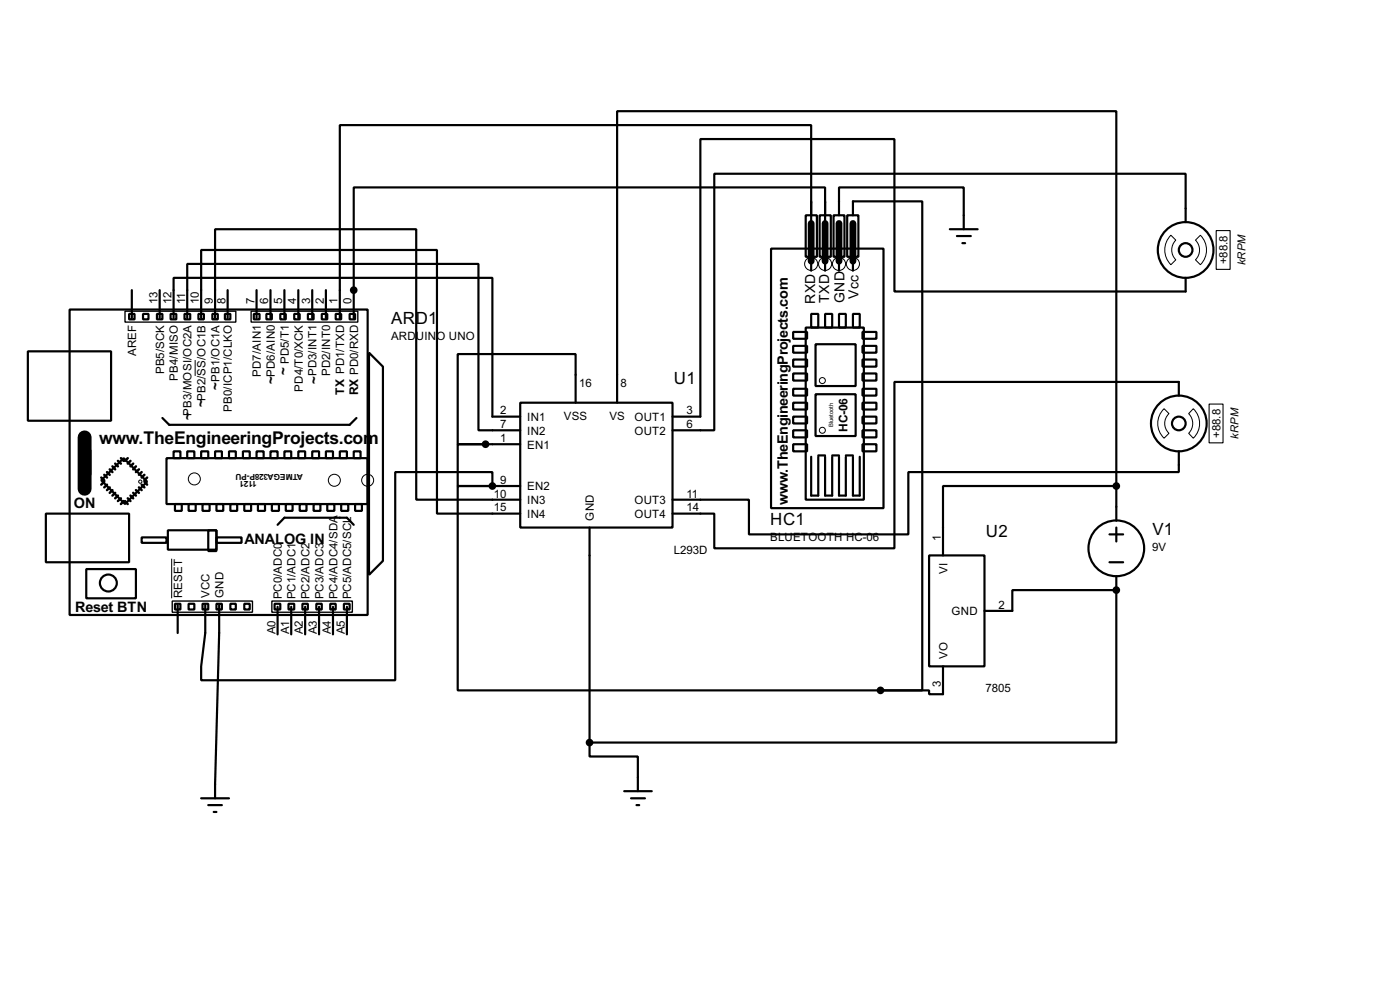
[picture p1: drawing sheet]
<svg xmlns="http://www.w3.org/2000/svg" width="256mm" height="180mm" viewBox="0 0 256 180" stroke-linecap="round" stroke-linejoin="round" font-family="sans-serif">
<g fill="none" stroke="#000" stroke-width=".4">
<path d="M147.6 39.4h2.1v7.6h-2.1zM148.6 37.1v-14.2h-86.3v35.3M148.6 36.9v5.3M150.2 39.4h2v7.6h-2zM151.2 37.1v-2.8h-86.4v23.9M151.2 36.9v5.3M152.7 39.4h2v7.6h-2zM153.7 39.4v-5.1h22.9v7.7M155.2 39.4h2.1v7.6h-2.1zM156.3 39.4v-2.5h12.7v89.5h-7.7M12.8 56.7h54.6v55.9h-54.6zM23.7 57.5h1v1h-1z"/>
<path d="M24.2 53.1v5.1M26.2 57.5h1v1h-1zM28.8 57.5h1v1h-1zM29.3 53.1v5.1M31.3 57.5h1v1h-1zM31.8 58.2v-7.3h58.4v25.4h5.1M33.8 57.5h1.1v1h-1.1zM34.3 58.2v-9.9h53.4v30.5h7.6M36.4 57.5h1v1h-1zM36.9 58.2v-12.4h43.2v48.2h15.2M38.9 57.5h1v1h-1zM39.4 58.2v-16.2h36.9v49.5h19"/>
<path d="M41.2 57.5h1v1h-1zM41.7 53.1v5.1M46.5 57.5h1.1v1h-1.1zM47 53.1v5.1M48.8 57.5h1v1h-1zM49.6 53.1v5.1M51.4 57.5h1v1h-1zM52.1 53.1v5.1M53.9 57.5h1v1h-1zM54.7 53.1v5.1M56.4 57.5h1.1v1h-1.1zM57.2 53.1v5.1"/>
<path d="M59 57.5h1v1h-1zM59.7 53.1v5.1M61.5 57.5h1v1h-1zM64.1 57.5h1v1h-1zM141.3 45.5h20.6v47.5h-20.6zM147.6 60h10.7v31.5h-10.7zM148.6 57.5h1.3v2.5h-1.3zM148.6 47v2.6M151.2 57.5h1.3v2.5h-1.3zM151.2 47v2.6M153.7 57.5h1.3v2.5h-1.3zM153.7 47v2.6"/>
<path d="M156.3 57.5h1.2v2.5h-1.2zM156.3 47v2.6M174 42h5.1M175.3 43.2h2.6M176.3 44.5h.5M217.2 40.7v-8.9h-86.3v47h-7.7M217.2 50.9v2.5h-53.3v-27.9h-35.6v50.8h-5.1M5.1 64.3h15.3v12.7h-15.3zM29.8 76.5l1.2 1.3h33.1l1.2-1.3M67.6 64.6l2.6 2.5v35.6l-2.6 2.5zM95.3 73.7h27.9v22.9h-27.9zM105.5 73.7v-8.9h-21.6v16.5h5.1"/>
<path d="M113.1 73.7v-53.3h91.4v68.6M145.3 78.8h2.6v1.3h-2.6zM145.3 76.3h2.6v1.2h-2.6zM145.3 73.7h2.6v1.3h-2.6zM145.3 71.2h2.6v1.2h-2.6zM145.3 68.4h2.6v1.3h-2.6zM145.3 65.8h2.6v1.3h-2.6zM145.3 63.3h2.6v1.3h-2.6zM145.3 60.8h2.6v1.2h-2.6zM149.4 72.2h7.4v7.6h-7.4zM149.4 63h7.4v7.7h-7.4zM158 78.8h2.6v1.3h-2.6z"/>
<path d="M158 76.3h2.6v1.2h-2.6zM158 73.7h2.6v1.3h-2.6zM158 71.2h2.6v1.2h-2.6zM158 68.4h2.6v1.3h-2.6zM158 65.8h2.6v1.3h-2.6zM158 63.3h2.6v1.3h-2.6zM158 60.8h2.6v1.2h-2.6zM216 72.4v-2.5h-52.1v30.5h-33v-6.4h-7.7M8.4 94h15.3v8.9h-15.3zM14.5 82.4h2.1v4.5h-2.1zM18.6 87.9l4.1-4 4.3 4.3-4.1 4.1zM26 98.4h4.5v1h-4.5z"/>
<path d="M30.5 83.9h36.9v8.4h-36.9zM30.8 97.1h8.9v3.5h-8.9zM31.8 82.6h1.3v1.3h-1.3zM32.1 92.3h1.2v1.2h-1.2zM34.3 82.6h1.3v1.3h-1.3zM34.6 92.3h1.3v1.2h-1.3zM36.9 82.6h1.3v1.3h-1.3zM37.1 92.3h1.3v1.2h-1.3zM38.2 97.1h1.5v3.8h-1.5zM39.4 82.6h1.3v1.3h-1.3zM39.7 92.3h1.2v1.2h-1.2zM39.7 98.4h4.6v1h-4.6z"/>
<path d="M42 82.6h1.2v1.3h-1.2zM42.2 92.3h1.3v1.2h-1.3zM44.5 82.6h1.3v1.3h-1.3zM44.8 92.3h1.2v1.2h-1.2zM47 82.6h1.3v1.3h-1.3zM47.3 92.3h1.3v1.2h-1.3zM49.6 82.6h1.3v1.3h-1.3zM49.8 92.3h1.3v1.2h-1.3zM50.9 96.1l1.2-1.3h11.5l1.2 1.3M52.1 82.6h1.3v1.3h-1.3zM52.4 92.3h1.2v1.2h-1.2zM54.7 82.6h1.2v1.3h-1.2z"/>
<path d="M54.9 92.3h1.3v1.2h-1.3zM57.2 82.6h1.3v1.3h-1.3zM57.5 92.3h1.2v1.2h-1.2zM59.7 82.6h1.3v1.3h-1.3zM60 92.3h1.3v1.2h-1.3zM62.3 82.6h1.3v1.3h-1.3zM62.5 92.3h1.3v1.2h-1.3zM64.8 82.6h1.3v1.3h-1.3zM65.1 92.3h1.2v1.2h-1.2zM89 81.3h-5.1v7.7h6.3M89 81.3h6.3M90.2 89v-2.6h-17.8v38.1h-35.5v-2.5l.7-6.1v-5.1"/>
<path d="M90.2 89h-6.3v37.4h77.4M90.2 89h5.1M108 96.6v39.3M145.3 81.3h2.6v1.3h-2.6zM148.6 83.6v7.1h1.3v-7.1M149.9 83.4h1.3M151.2 83.6v7.1h1.3v-7.1M152.5 83.4h1.2M153.7 83.6v7.1h1.3v-7.1M155 83.4h1.3M156.3 83.6v7.1h1.2v-7.1M158 81.3h2.6v1.3h-2.6z"/>
<path d="M203.3 97.8h2.5M204.5 89h-31.7v12.7M204.5 89v6.3M204.5 96.6v2.5M216 82.6v3.8h-49.6v11.4h-29.2v-6.3h-14M15.8 104.2h9.1v5.3h-9.1zM32.1 110.5h1v1.1h-1zM32.6 110.8v5.1M34.6 110.5h1v1.1h-1zM37.1 110.5h1.1v1.1h-1.1zM39.7 110.5h1v1.1h-1zM40.2 110.8v5.1l-.8 30.2"/>
<path d="M42.2 110.5h1v1.1h-1zM44.8 110.5h1v1.1h-1zM50.3 110.5h1.1v1.1h-1.1zM50.9 111.1v5M52.9 110.5h1v1.1h-1zM53.4 111.1v5M55.4 110.5h1v1.1h-1zM55.9 111.1v5M58 110.5h1v1.1h-1zM58.5 111.1v5M60.5 110.5h1v1.1h-1zM61 111.1v5"/>
<path d="M63 110.5h1.1v1.1h-1.1zM63.6 111.1v5M170.2 101.7h10.2v20.3h-10.2zM203.3 102.9h2.5M204.5 108v27.9h-96.5M204.5 108h-19v3.8h-5.1M204.5 105.5v2.5M108 135.9v2.6h8.9v6.3M172.8 122v5.1h-2.6v-.7h-8.9M36.9 146.1h5.1M38.2 147.4h2.5M39.2 148.6h.5"/>
<path d="M114.4 144.8h5M115.6 146.1h2.6M116.6 147.4h.5"/>
<circle cx="217.2" cy="45.8" r="5.1"/>
<circle cx="217.2" cy="45.8" r="1.25"/>
<circle cx="215.9" cy="77.5" r="5.1"/>
<circle cx="215.9" cy="77.5" r="1.25"/>
<circle cx="19.8" cy="106.7" r="1.55"/>
<circle cx="204.5" cy="100.4" r="5.1"/>
</g>
<g fill="#000">
<circle cx="64.8" cy="53.1" r=".2"/>
<circle cx="90.2" cy="89" r=".2"/>
<circle cx="204.5" cy="108" r=".2"/>
</g>
<path d="M15.5 80.1v9.4" fill="none" stroke="#000" stroke-width="2.6"/>
<g fill="none" stroke="#000" stroke-width=".45">
<path d="M18.6 87.4l.5 .5M19.1 88.2l-.5 .5M19.1 86.9l.5 .5M19.6 88.7l-.5 .5M19.6 86.4l.5 .5M20.1 89.2l-.5 .5M20.1 85.9l.5 .5M20.6 89.7l-.5 .5M20.6 85.4l.5 .5M21.1 90.2l-.5 .5M21.1 84.9l.5 .5M21.6 90.7l-.5 .5"/>
<path d="M21.6 84.4l.6 .5M22.2 91.2l-.6 .5M22.2 83.9l.5 .5M22.7 91.7l-.5 .6M22.9 91.7l.5 .6M23.4 83.9l-.5 .5M23.4 91.2l.5 .5M23.9 84.4l-.5 .5M23.9 90.7l.5 .5M24.4 84.9l-.5 .5M24.4 90.2l.5 .5M24.9 85.4l-.5 .5"/>
<path d="M24.9 89.7l.6 .5M25.5 85.9l-.6 .5M25.5 89.2l.5 .5M26 86.4l-.5 .5M26 88.7l.5 .5M26.5 86.9l-.5 .5M26.5 88.2l.5 .5M27 87.4l-.5 .5"/>
</g>
<g fill="none" stroke="#000" stroke-width=".18">
<path d="M214.5 43.1l.9 .9a2.54 2.54 0 0 0 0 3.6l-.9 .9a3.8 3.8 0 0 1 0-5.4zM219 44l.9-.9a3.8 3.8 0 0 1 0 5.4l-.9-.9a2.54 2.54 0 0 0 0-3.6zM35.8 65.9v2.9M213.3 74.8l.9 .9a2.45 2.45 0 0 0 0 3.6l-.9 .9a3.7 3.7 0 0 1 0-5.4zM218.6 74.8a3.7 3.7 0 0 1 0 5.4l-.8-.9a2.54 2.54 0 0 0 0-3.6zM31.5 102.3v7.2"/>
<circle cx="148.6" cy="48.3" r="1.2"/>
<circle cx="151.1" cy="48.3" r="1.2"/>
<circle cx="153.7" cy="48.3" r="1.2"/>
<circle cx="156.2" cy="48.3" r="1.2"/>
<circle cx="150.6" cy="69.7" r=".55"/>
<circle cx="150.6" cy="78.8" r=".55"/>
<circle cx="25.7" cy="88.2" r=".3"/>
<circle cx="35.6" cy="87.7" r="1.1"/>
<circle cx="61.2" cy="87.9" r="1.1"/>
<circle cx="67.3" cy="87.9" r="1.1"/>
</g>
<path d="M22.9 57h20.3v2h-20.3zM46 57h19.6v2h-19.6zM31.6 110h14.7v2.1h-14.7zM49.8 110h14.8v2.1h-14.8z" fill="none" stroke="#000" stroke-width=".25"/>
<path d="M148.6 40.9v6.9M151.2 40.9v6.9M153.7 40.9v6.9M156.3 40.9v6.9" fill="none" stroke="#000" stroke-width="1.3"/>
<g fill="#000" stroke="#000" stroke-width=".4">
<circle cx="64.8" cy="53.1" r=".5"/>
<circle cx="88.9" cy="81.3" r=".5"/>
<circle cx="90.2" cy="89" r=".5"/>
<circle cx="204.5" cy="89" r=".5"/>
<circle cx="204.5" cy="108" r=".5"/>
<circle cx="108" cy="135.9" r=".5"/>
<circle cx="161.3" cy="126.4" r=".5"/>
</g>
<path d="M222.8 42.2h2.6v7.1h-2.6zM221.5 74h2.6v7.1h-2.6z" fill="none" stroke="#000" stroke-width=".2"/>
<text font-size="3.6" x="18.2" y="81.2">www.TheEngineeringProjects.com</text>
<g font-size="3.5">
<text x="71.7" y="59.3">ARD1</text>
<text x="123.5" y="70.4">U1</text>
<text x="141.1" y="96.1">HC1</text>
<text x="180.6" y="98.3">U2</text>
<text x="211.1" y="98">V1</text>
</g>
<g font-size="3">
<text x="144.3" y="86.6" transform="rotate(-90 144.3 86.6)">.TheEngineeringProjects.com</text>
<text x="13.5" y="93">ON</text>
<text x="144.3" y="92.3" transform="rotate(-90 144.3 92.3)">w</text>
<text x="44.8" y="99.6">ANALOG IN</text>
<text x="13.8" y="112.1">Reset BTN</text>
</g>
<g font-size="2.9">
<text x="149.4" y="55.6" transform="rotate(-90 149.4 55.6)">RXD</text>
<text x="151.9" y="55.5" transform="rotate(-90 151.9 55.5)">TXD</text>
<text x="154.7" y="55.5" transform="rotate(-90 154.7 55.5)">GND</text>
<text x="157.3" y="54.7" transform="rotate(-90 157.3 54.7)">Vcc</text>
</g>
<g font-size="2.7">
<text x="40.3" y="71.3" transform="rotate(-90 40.3 71.3)">~</text>
<text x="50.4" y="70.4" transform="rotate(-90 50.4 70.4)">~</text>
<text x="52.8" y="68.5" transform="rotate(-90 52.8 68.5)">~</text>
<text x="58.4" y="70.4" transform="rotate(-90 58.4 70.4)">~</text>
<text x="35.2" y="76.9" transform="rotate(-90 35.2 76.9)">~</text>
<text x="37.7" y="74.4" transform="rotate(-90 37.7 74.4)">~</text>
</g>
<g font-size="2.5">
<text x="63.1" y="72.3" transform="rotate(-90 63.1 72.3)">TX PD1/TXD</text>
<text x="65.6" y="72.4" transform="rotate(-90 65.6 72.4)">RX PD0/RXD</text>
<text x="155.3" y="79" transform="rotate(-90 155.3 79)">HC-06</text>
</g>
<g font-size="2.4">
<text x="224.9" y="48.4" transform="rotate(-90 224.9 48.4)">+88.8</text>
<text x="28.8" y="55.7" transform="rotate(-90 28.8 55.7)">13</text>
<text x="31.4" y="55.7" transform="rotate(-90 31.4 55.7)">12</text>
<text x="33.9" y="55.7" transform="rotate(-90 33.9 55.7)">11</text>
<text x="36.4" y="55.7" transform="rotate(-90 36.4 55.7)">10</text>
<text x="39" y="55.7" transform="rotate(-90 39 55.7)">9</text>
<text x="41.3" y="55.7" transform="rotate(-90 41.3 55.7)">8</text>
<text x="46.6" y="55.7" transform="rotate(-90 46.6 55.7)">7</text>
<text x="49.1" y="55.7" transform="rotate(-90 49.1 55.7)">6</text>
<text x="51.7" y="55.7" transform="rotate(-90 51.7 55.7)">5</text>
<text x="54.2" y="55.7" transform="rotate(-90 54.2 55.7)">4</text>
<text x="56.8" y="55.7" transform="rotate(-90 56.8 55.7)">3</text>
<text x="59.3" y="55.7" transform="rotate(-90 59.3 55.7)">2</text>
<text x="61.8" y="55.7" transform="rotate(-90 61.8 55.7)">1</text>
<text x="64.4" y="55.7" transform="rotate(-90 64.4 55.7)">0</text>
<text x="24.9" y="65.2" transform="rotate(-90 24.9 65.2)">AREF</text>
<text x="71.6" y="62.3">ARDUINO UNO</text>
<text x="30.1" y="68.5" transform="rotate(-90 30.1 68.5)">PB5/SCK</text>
<text x="32.6" y="69.7" transform="rotate(-90 32.6 69.7)">PB4/MISO</text>
<text x="40.2" y="69.9" transform="rotate(-90 40.2 69.9)">PB1/OC1A</text>
<text x="47.8" y="69" transform="rotate(-90 47.8 69)">PD7/AIN1</text>
<text x="50.4" y="69" transform="rotate(-90 50.4 69)">PD6/AIN0</text>
<text x="52.9" y="66.7" transform="rotate(-90 52.9 66.7)">PD5/T1</text>
<text x="55.5" y="71.7" transform="rotate(-90 55.5 71.7)">PD4/T0/XCK</text>
<text x="58" y="68.9" transform="rotate(-90 58 68.9)">PD3/INT1</text>
<text x="60.5" y="68.9" transform="rotate(-90 60.5 68.9)">PD2/INT0</text>
<text x="106.1" y="70.8">16</text>
<text x="113.7" y="70.8">8</text>
<text x="35.1" y="76.1" transform="rotate(-90 35.1 76.1)">PB3/MOSI/OC2A</text>
<text x="37.7" y="73.4" transform="rotate(-90 37.7 73.4)">PB2/SS/OC1B</text>
<text x="42.5" y="75.4" transform="rotate(-90 42.5 75.4)">PB0/ICP1/CLKO</text>
<text x="91.6" y="75.8">2</text>
<text x="96.6" y="77.1">IN1</text>
<text x="103.3" y="76.9">VSS</text>
<text x="111.6" y="76.9">VS</text>
<text x="116.2" y="77.1">OUT1</text>
<text x="125.8" y="75.8">3</text>
<text x="91.6" y="78.3">7</text>
<text x="91.6" y="80.9">1</text>
<text x="96.6" y="79.6">IN2</text>
<text x="96.6" y="82.1">EN1</text>
<text x="116.2" y="79.6">OUT2</text>
<text x="125.8" y="78.3">6</text>
<text x="223.6" y="80.2" transform="rotate(-90 223.6 80.2)">+88.8</text>
<text x="91.6" y="88.5">9</text>
<text x="96.6" y="89.8">EN2</text>
<text x="90.5" y="91.1">10</text>
<text x="90.5" y="93.6">15</text>
<text x="96.6" y="92.3">IN3</text>
<text x="96.6" y="94.8">IN4</text>
<text x="108.8" y="95.3" transform="rotate(-90 108.8 95.3)">GND</text>
<text x="116.2" y="92.3">OUT3</text>
<text x="116.2" y="94.8">OUT4</text>
<text x="125.8" y="91.1">11</text>
<text x="125.8" y="93.6">14</text>
<text x="123.4" y="101.3">L293D</text>
<text x="141.1" y="99">BLUETOOTH HC-06</text>
<text x="172.4" y="99.1" transform="rotate(-90 172.4 99.1)">1</text>
<text x="211.1" y="100.9">9V</text>
<text x="173.6" y="105" transform="rotate(-90 173.6 105)">VI</text>
<text x="33.3" y="109.5" transform="rotate(-90 33.3 109.5)">RESET</text>
<text x="38.4" y="109.5" transform="rotate(-90 38.4 109.5)">VCC</text>
<text x="40.9" y="109.5" transform="rotate(-90 40.9 109.5)">GND</text>
<text x="51.7" y="109.7" transform="rotate(-90 51.7 109.7)">PC0/ADC0</text>
<text x="54.2" y="109.7" transform="rotate(-90 54.2 109.7)">PC1/ADC1</text>
<text x="56.7" y="109.7" transform="rotate(-90 56.7 109.7)">PC2/ADC2</text>
<text x="59.3" y="109.7" transform="rotate(-90 59.3 109.7)">PC3/ADC3</text>
<text x="61.8" y="109.7" transform="rotate(-90 61.8 109.7)">PC4/ADC4/SDA</text>
<text x="64.4" y="109.7" transform="rotate(-90 64.4 109.7)">PC5/ADC5/SCL</text>
<text x="174.3" y="112.6">GND</text>
<text x="182.9" y="111.4">2</text>
<text x="50.4" y="116.1" transform="rotate(-90 50.4 116.1)">A0</text>
<text x="53" y="116.1" transform="rotate(-90 53 116.1)">A1</text>
<text x="55.5" y="116.1" transform="rotate(-90 55.5 116.1)">A2</text>
<text x="58.1" y="116.1" transform="rotate(-90 58.1 116.1)">A3</text>
<text x="60.6" y="116.1" transform="rotate(-90 60.6 116.1)">A4</text>
<text x="63.2" y="116.1" transform="rotate(-90 63.2 116.1)">A5</text>
<text x="172.4" y="125.6" transform="rotate(-90 172.4 125.6)">3</text>
<text x="173.6" y="120.7" transform="rotate(-90 173.6 120.7)">VO</text>
<text x="180.6" y="126.7">7805</text>
</g>
<g font-size="2.3">
<text x="228.2" y="48.6" transform="rotate(-90 228.2 48.6)">kRPM</text>
<text x="226.9" y="80.3" transform="rotate(-90 226.9 80.3)">kRPM</text>
</g>
<g font-size="1.7">
<text x="47.1" y="88.1" transform="rotate(-180 47.1 88.1)">1121</text>
<text x="55.5" y="86.8" transform="rotate(-180 55.5 86.8)">ATMEGA328P-PU</text>
</g>
<text font-size="1.2" x="152.7" y="78.2" transform="rotate(-90 152.7 78.2)">Bluetooth</text>
</svg>
